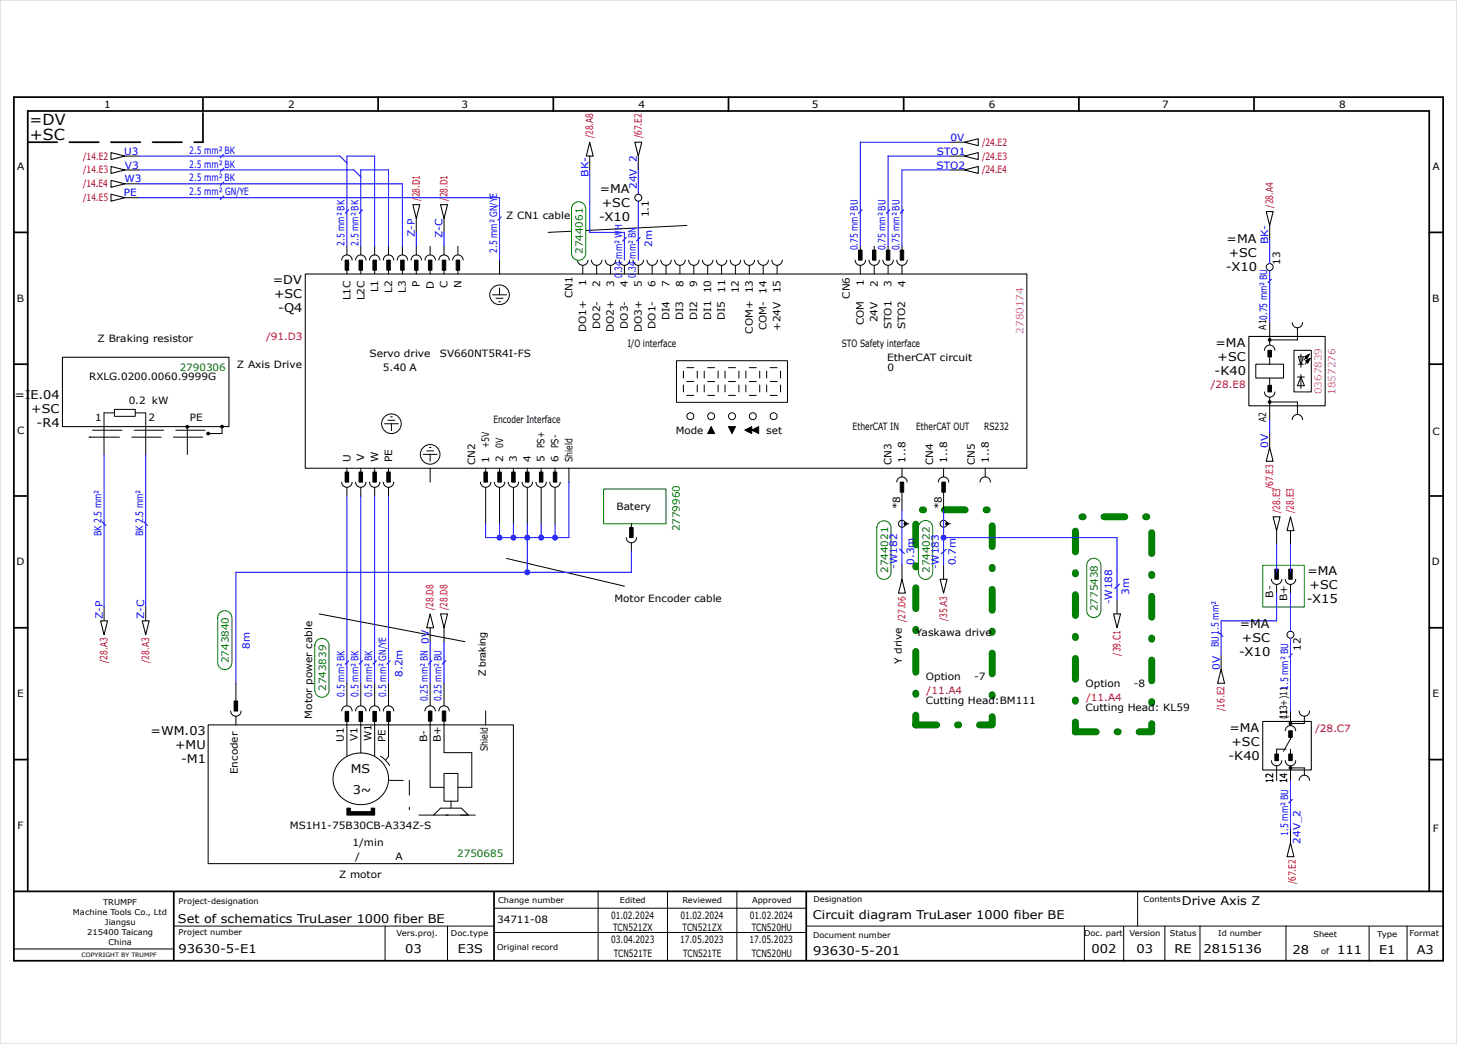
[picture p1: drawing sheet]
<svg xmlns="http://www.w3.org/2000/svg" width="420mm" height="301mm" viewBox="0 0 420 301" stroke-linecap="round" stroke-linejoin="round" font-family="sans-serif">
<g fill="none" stroke="#000" stroke-width=".5">
<path d="M4 28h412v249h-412zM58.5 28.2v3.8M109 28v4M159.5 28v4M210 28v4M260.5 28v4M311 28v4M361.5 28v4M4 67h4M412 67h4M4 105h4M412 105h4"/>
<path d="M4 143h4M412 143h4M4 181h4M412 181h4M4 219h4M412 219h4M4 257h412M8 257v-225h404v225M50.1 257.1v19.8M142.4 257.2v19.8M232.4 257.1v19.7"/>
</g>
<g fill="none" stroke="#000" stroke-width=".29">
<path d="M36 45h4M36 49h4M36 53h4M36 57h4M170 45v4M184 45v4M274 45h4M274 49h4M274 41h4M98.5 75a1.5 1.5 0 0 1 1.5-1.5 1.5 1.5 0 0 1 1.5 1.5M100 71v2.5M100 77.8v1.2"/>
<path d="M102.5 75a1.5 1.5 0 0 1 1.5-1.5 1.5 1.5 0 0 1 1.5 1.5M104 71v2.5M104 77.8v1.2M106.5 75a1.5 1.5 0 0 1 1.5-1.5 1.5 1.5 0 0 1 1.5 1.5M108 71v2.5M108 77.8v1.2M110.5 75a1.5 1.5 0 0 1 1.5-1.5 1.5 1.5 0 0 1 1.5 1.5M112 71v2.5M112 77.8v1.2M114.5 75a1.5 1.5 0 0 1 1.5-1.5 1.5 1.5 0 0 1 1.5 1.5M116 71v2.5M116 77.8v1.2"/>
<path d="M118.5 75a1.5 1.5 0 0 1 1.5-1.5 1.5 1.5 0 0 1 1.5 1.5M120 63v4M120 71v2.5M120 77.8v1.2M122.5 75a1.5 1.5 0 0 1 1.5-1.5 1.5 1.5 0 0 1 1.5 1.5M124 71v2.5M124 77.8v1.2M126.5 75a1.5 1.5 0 0 1 1.5-1.5 1.5 1.5 0 0 1 1.5 1.5M128 63v4M128 71v2.5M128 77.8v1.2M130.5 75a1.5 1.5 0 0 1 1.5-1.5 1.5 1.5 0 0 1 1.5 1.5"/>
<path d="M132 71v2.5M132 77.8v1.2M144 75v4M166.5 75a1.5 1.5 0 0 0 1.5 1.5 1.5 1.5 0 0 0 1.5-1.5M168 76.5v2.5M170.5 75a1.5 1.5 0 0 0 1.5 1.5 1.5 1.5 0 0 0 1.5-1.5M172 76.5v2.5M174.5 75a1.5 1.5 0 0 0 1.5 1.5 1.5 1.5 0 0 0 1.5-1.5M176 76.5v2.5M178.5 75a1.5 1.5 0 0 0 1.5 1.5 1.5 1.5 0 0 0 1.5-1.5M180 76.5v2.5M182.5 75a1.5 1.5 0 0 0 1.5 1.5 1.5 1.5 0 0 0 1.5-1.5"/>
<path d="M184 76.5v2.5M186.5 75a1.5 1.5 0 0 0 1.5 1.5 1.5 1.5 0 0 0 1.5-1.5M188 76.5v2.5M190.5 75a1.5 1.5 0 0 0 1.5 1.5 1.5 1.5 0 0 0 1.5-1.5M192 76.5v2.5M194.5 75a1.5 1.5 0 0 0 1.5 1.5 1.5 1.5 0 0 0 1.5-1.5M196 76.5v2.5M198 65l-40 2M198.5 75a1.5 1.5 0 0 0 1.5 1.5 1.5 1.5 0 0 0 1.5-1.5M200 76.5v2.5M202.5 75a1.5 1.5 0 0 0 1.5 1.5 1.5 1.5 0 0 0 1.5-1.5M204 76.5v2.5"/>
<path d="M206.5 75a1.5 1.5 0 0 0 1.5 1.5 1.5 1.5 0 0 0 1.5-1.5M208 76.5v2.5M210.5 75a1.5 1.5 0 0 0 1.5 1.5 1.5 1.5 0 0 0 1.5-1.5M212 76.5v2.5M214.5 75a1.5 1.5 0 0 0 1.5 1.5 1.5 1.5 0 0 0 1.5-1.5M216 76.5v2.5M218.5 75a1.5 1.5 0 0 0 1.5 1.5 1.5 1.5 0 0 0 1.5-1.5M220 76.5v2.5M222.5 75a1.5 1.5 0 0 0 1.5 1.5 1.5 1.5 0 0 0 1.5-1.5M224 76.5v2.5M246.5 75a1.5 1.5 0 0 0 1.5 1.5 1.5 1.5 0 0 0 1.5-1.5M248 71v2"/>
<path d="M248 76.5v2.5M250.5 75a1.5 1.5 0 0 0 1.5 1.5 1.5 1.5 0 0 0 1.5-1.5M252 71v2M252 76.5v2.5M254.5 75a1.5 1.5 0 0 0 1.5 1.5 1.5 1.5 0 0 0 1.5-1.5M256 71v2M256 76.5v2.5M258.5 75a1.5 1.5 0 0 0 1.5 1.5 1.5 1.5 0 0 0 1.5-1.5M260 71v2M260 76.5v2.5M366 65v4M142 85h4"/>
<path d="M143 86h2M143.7 87h.6M144 83v2M366 93v6.4M372.5 93a1.5 1.5 0 0 0 1.5 1.5 1.5 1.5 0 0 0 1.5-1.5M374 94.5v3.5h-8M33 118h6v2h-6zM33 119h-3v12M39 119h3M42 119.1v11.9M195 104h32v12h-32zM197 107v2"/>
<path d="M197 111v2M198 106h2M198 110h2M198 114h2M201 107v2M201 111v2M203 107v2M203 111v2M204 106h2M204 110h2M204 114h2M207 107v2"/>
<path d="M207 111v2M209 107v2M209 111v2M210 106h2M210 110h2M210 114h2M213 107v2M213 111v2M215 107v2M215 111v2M216 106h2M216 110h2"/>
<path d="M216 114h2M219 107v2M219 111v2M221 107v2M221 111v2M222 106h2M222 110h2M222 114h2M225 107v2M225 111v2M362 105h8v4h-8zM364.5 113a1.5 1.5 0 0 0 1.5 1.5 1.5 1.5 0 0 0 1.5-1.5"/>
<path d="M364.5 101a1.5 1.5 0 0 1 1.5-1.5 1.5 1.5 0 0 1 1.5 1.5M366 103v2M366 109v2M366 114.5v6.5M366 115.9h8v3.5M373 101h5v12h-5zM374 108.7h2M374.3 105h1.4M374.3 102.8h1.4M374.3 102.9l.6 2M375 108.7l1 2.5h-2zM375 108v4"/>
<path d="M375 102.1v3.8M375.7 102.9l-.6 2M377.4 102.1l-1.6 1.7M377.7 103.3l-1.5 1.7M54 123.1v7.9M64 123v2h-4M98.5 139a1.5 1.5 0 0 0 1.5 1.5 1.5 1.5 0 0 0 1.5-1.5M100 135v2M102.5 139a1.5 1.5 0 0 0 1.5 1.5 1.5 1.5 0 0 0 1.5-1.5M104 135v2M106.5 139a1.5 1.5 0 0 0 1.5 1.5 1.5 1.5 0 0 0 1.5-1.5M108 135v2"/>
<path d="M110.5 139a1.5 1.5 0 0 0 1.5 1.5 1.5 1.5 0 0 0 1.5-1.5M110.8 122.2h4M111.8 121.2h2M112 135v2M112.6 120.2h.5M112.8 122.2v2M122 131h4M123 130h2M123.7 129h.6M124 131v2M124 135v4M138.5 139a1.5 1.5 0 0 0 1.5 1.5 1.5 1.5 0 0 0 1.5-1.5"/>
<path d="M140 135v2M142.5 139a1.5 1.5 0 0 0 1.5 1.5 1.5 1.5 0 0 0 1.5-1.5M144 135v2M146.5 139a1.5 1.5 0 0 0 1.5 1.5 1.5 1.5 0 0 0 1.5-1.5M148 135v2M150.5 139a1.5 1.5 0 0 0 1.5 1.5 1.5 1.5 0 0 0 1.5-1.5M152 135v2M154.5 139a1.5 1.5 0 0 0 1.5 1.5 1.5 1.5 0 0 0 1.5-1.5M156 135v2M158.5 139a1.5 1.5 0 0 0 1.5 1.5 1.5 1.5 0 0 0 1.5-1.5M160 135v2M164 135v4"/>
<path d="M258.5 139a1.5 1.5 0 0 1 1.5-1.5 1.5 1.5 0 0 1 1.5 1.5M260 135v2.5M270.5 139a1.5 1.5 0 0 1 1.5-1.5 1.5 1.5 0 0 1 1.5 1.5M272 135v2.5M282.5 139a1.5 1.5 0 0 1 1.5-1.5 1.5 1.5 0 0 1 1.5 1.5M284 135v2.5M366 125v4M372.5 121a1.5 1.5 0 0 1 1.5-1.5 1.5 1.5 0 0 1 1.5 1.5M100 140.5v2.5M104 140.5v2.5M108 140.5v2.5M112 140.5v2.5"/>
<path d="M140 140.6v10.4M144 140.6v10.4M148 140.6v10.4M152 140.6v10.4M156 140.6v10.4M160 140.6v10.4M180.5 155a1.5 1.5 0 0 0 1.5 1.5 1.5 1.5 0 0 0 1.5-1.5M182 151v2M182 156.5v2.5M260 142v5M261 151h1M272 142v5"/>
<path d="M273 151h1M368 153v4M372 153v4M30 175v4M42 175v4M92 177l42 8M146 161l34 8M260 163v4M272 163v4M322 173v4M366.5 167a1.5 1.5 0 0 0 1.5 1.5 1.5 1.5 0 0 0 1.5-1.5M368 168.5v2.5"/>
<path d="M370.5 167a1.5 1.5 0 0 0 1.5 1.5 1.5 1.5 0 0 0 1.5-1.5M372 168.5v2.5M68 197v5M100 197v6.5M104 197v6.5M108 197v6.5M112 197v6.5M124 181v4M124 197v6.5M128 181v4M128 197v6.5M352 189v4"/>
<path d="M66.5 205a1.5 1.5 0 0 0 1.5 1.5 1.5 1.5 0 0 0 1.5-1.5M68 206.5v2.5M98.2 219.5l2.4-1.7 2.8-.7 3 .3 2.7 1.4 1.9 2.1 .9 2.6-.1 2.8-.5 1.3-.8 1.3-1 1.1-1.3 .9-1.5 .7-1.6 .3-1.7 .1-1.6-.3-1.5-.6-1.4-.8-1.1-1-.9-1.3-.6-1.4-.3-1.5 .1-1.6 .4-1.5 .7-1.4zM98.5 205a1.5 1.5 0 0 1 1.5-1.5 1.5 1.5 0 0 1 1.5 1.5M100 208v10M102.5 205a1.5 1.5 0 0 1 1.5-1.5 1.5 1.5 0 0 1 1.5 1.5M104 208v9.1M106.5 205a1.5 1.5 0 0 1 1.5-1.5 1.5 1.5 0 0 1 1.5 1.5M108 208v10M109.7 218l1.4 1.2 1.2 1.5M110.5 205a1.5 1.5 0 0 1 1.5-1.5 1.5 1.5 0 0 1 1.5 1.5M112 208v10.1l-.8 1"/>
<path d="M122.5 205a1.5 1.5 0 0 1 1.5-1.5 1.5 1.5 0 0 1 1.5 1.5M124 207.9v19.1h4M126.5 205a1.5 1.5 0 0 1 1.5-1.5 1.5 1.5 0 0 1 1.5 1.5M128 207.9v9.1h8v10h-4M140 205v4M366.5 219.3a1.5 1.5 0 0 0 1.5 1.5 1.5 1.5 0 0 0 1.5-1.5M370.5 210.7a1.5 1.5 0 0 1 1.5-1.5 1.5 1.5 0 0 1 1.5 1.5M370.5 219.3a1.5 1.5 0 0 0 1.5 1.5 1.5 1.5 0 0 0 1.5-1.5M370.7 216h-2.7v1.3M372 205v4.1M372 211v2l-2 3.6M372 216v1.3"/>
<path d="M374.5 205a1.5 1.5 0 0 0 1.5 1.5 1.5 1.5 0 0 0 1.5-1.5M376 206.5v2.1h-4M125 235l2-2h6l2 2zM128 223h4v8h-4zM368 220.8v4.2M372 221.4h4v2.1M372 220.8v4.2M372 239v4M374.5 225a1.5 1.5 0 0 1 1.5-1.5 1.5 1.5 0 0 1 1.5 1.5M172.4 256.9v20M192.4 256.9v20M212.4 256.9v20"/>
<path d="M327.9 256.9v10M4.1 273.6h45.7M50.1 267h92.2M111 267v10M129 267v10M142.4 261.9h90M142.4 268.9h90M232.5 267h183.5M312.6 267v10M323.9 267.1v10M335.8 267.1v10M345.9 267v10.1"/>
<path d="M370.7 267v9.8M394.7 267.1v10M405.6 267v10"/>
<circle cx="184" cy="57" r="1"/>
<circle cx="366" cy="77" r="1"/>
<circle cx="144" cy="85" r="2.83"/>
<circle cx="199" cy="120" r="1"/>
<circle cx="205" cy="120" r="1"/>
<circle cx="211" cy="120" r="1"/>
<circle cx="217" cy="120" r="1"/>
<circle cx="223" cy="120" r="1"/>
<circle cx="112.8" cy="122.2" r="2.83"/>
<circle cx="124" cy="131" r="2.83"/>
<circle cx="372" cy="183" r="1"/>
</g>
<path d="M8 41h50.5M58.5 41v-8.8" fill="none" stroke="#000" stroke-width=".5" stroke-dasharray="8.5 3.5"/>
<path d="M0 0h420v301h-420z" fill="none" stroke="#c9c9c9" stroke-width=".29"/>
<path d="M174 141h18v10h-18zM364 163h12v12h-12z" fill="none" stroke="#008000" stroke-width=".29"/>
<path d="M264 147h22v62h-22zM310 149h22v62h-22z" fill="none" stroke="#008000" stroke-width="2" stroke-dasharray="6 6 .4 6"/>
<g fill="none" stroke="#000" stroke-width=".3">
<path d="M32 44l4 1-4 1zM32 48l4 1-4 1zM32 52l4 1-4 1zM32 56l4 1-4 1zM119 59h2l-1 4zM127 59h2l-1 4zM170 41l1 4h-2zM183 41h2l-1 4zM278 45l4-1v2zM278 49l4-1v2zM278 41l4-1v2zM88 79h208v56h-208z"/>
<path d="M365 61h2l-1 4zM360 97h22v20h-22zM18 103h48v20h-48zM366 129l1 4h-2zM367 149h2l-1 4zM372 149l1 4h-2zM29 179h2l-1 4zM41 179h2l-1 4zM124 177l1 4h-2zM127 177h2l-1 4zM260 167l1 4h-2zM271 167h2l-1 4z"/>
<path d="M321 177h2l-1 4zM352 193l1 4h-2zM60 209h88v40h-88zM364 208h14v14h-14zM372 243l1 4h-2z"/>
</g>
<g fill="none" stroke="#00f" stroke-width=".29">
<path d="M40 45h58l2 2M40 49h62l2 2M40 57h104v18M40 53h76v18M170 49v18h10v8M184 49v7M184 58v17M274 41h-26v30M274 45h-18v26M274 49h-14v22M100 71v-26h8v26M104 71v-22h8v22"/>
<path d="M120 67v4M128 67v4M366 69v7M366 78v15M30 131v44M42 131v44M164 139v16h-24v-4M366 121v4M100 143v54M104 143v54M108 143v54M112 143v54"/>
<path d="M144 151v4M148 151v4M152 151v14M156 151v4M160 151v4M182 159v6h-114v32M260 147v16M272 155h50v18M272 147v16M368 157v8M372 157v8M368 171v8h-16v10"/>
<path d="M372 171v11M124 185v12M128 185v12M372 184v21M372 225v14"/>
</g>
<g fill="#000" stroke="#000" stroke-width=".29">
<path d="M376.1 102.8l1.3-.7-.7 1.4zM376.4 104l1.3-.7-.7 1.4zM205 123l1 2h-2zM210 123h2l-1 2zM214.7 124l2-1v2zM216.7 124l2-1v2z"/>
<path d="M99.5 75h1v2.9h-1z" fill-rule="evenodd"/>
<path d="M103.5 75h1v2.9h-1z" fill-rule="evenodd"/>
<path d="M107.5 75h1v2.9h-1z" fill-rule="evenodd"/>
<path d="M111.5 75h1v2.9h-1z" fill-rule="evenodd"/>
<path d="M115.5 75h1v2.9h-1z" fill-rule="evenodd"/>
<path d="M119.5 75h1v2.9h-1z" fill-rule="evenodd"/>
<path d="M123.5 75h1v2.9h-1z" fill-rule="evenodd"/>
<path d="M127.5 75h1v2.9h-1z" fill-rule="evenodd"/>
<path d="M131.5 75h1v2.9h-1z" fill-rule="evenodd"/>
<path d="M247.5 72.1h1v2.9h-1z" fill-rule="evenodd"/>
<path d="M251.5 72.1h1v2.9h-1z" fill-rule="evenodd"/>
<path d="M255.5 72.1h1v2.9h-1z" fill-rule="evenodd"/>
<path d="M259.5 72.1h1v2.9h-1z" fill-rule="evenodd"/>
<path d="M365.5 101h1v1.9h-1z" fill-rule="evenodd"/>
<path d="M365.5 111.1h1v1.9h-1z" fill-rule="evenodd"/>
<path d="M99.5 136.1h1v2.9h-1z" fill-rule="evenodd"/>
<path d="M103.5 136.1h1v2.9h-1z" fill-rule="evenodd"/>
<path d="M107.5 136.1h1v2.9h-1z" fill-rule="evenodd"/>
<path d="M111.5 136.1h1v2.9h-1z" fill-rule="evenodd"/>
<path d="M139.5 136.1h1v2.9h-1z" fill-rule="evenodd"/>
<path d="M143.5 136.1h1v2.9h-1z" fill-rule="evenodd"/>
<path d="M147.5 136.1h1v2.9h-1z" fill-rule="evenodd"/>
<path d="M151.5 136.1h1v2.9h-1z" fill-rule="evenodd"/>
<path d="M155.5 136.1h1v2.9h-1z" fill-rule="evenodd"/>
<path d="M159.5 136.1h1v2.9h-1z" fill-rule="evenodd"/>
<path d="M259.5 139h1v2.9h-1z" fill-rule="evenodd"/>
<path d="M271.5 139h1v2.9h-1z" fill-rule="evenodd"/>
<path d="M181.5 152.1h1v2.9h-1z" fill-rule="evenodd"/>
<path d="M367.5 164.1h1v2.9h-1z" fill-rule="evenodd"/>
<path d="M371.5 164.1h1v2.9h-1z" fill-rule="evenodd"/>
<path d="M67.5 202.1h1v2.9h-1z" fill-rule="evenodd"/>
<path d="M99.5 205.1h1v2.9h-1z" fill-rule="evenodd"/>
<path d="M103.5 205.1h1v2.9h-1z" fill-rule="evenodd"/>
<path d="M107.5 205.1h1v2.9h-1z" fill-rule="evenodd"/>
<path d="M111.5 205.1h1v2.9h-1z" fill-rule="evenodd"/>
<path d="M123.5 205h1v2.9h-1z" fill-rule="evenodd"/>
<path d="M127.5 205h1v2.9h-1z" fill-rule="evenodd"/>
<path d="M367.5 217.4h1v1.9h-1z" fill-rule="evenodd"/>
<path d="M371.5 210.7h1v1.9h-1z" fill-rule="evenodd"/>
<path d="M371.5 217.4h1v1.9h-1z" fill-rule="evenodd"/>
<path d="M100 233h1v2h-1z" fill-rule="evenodd"/>
<path d="M101 234h6v1h-6z" fill-rule="evenodd"/>
<path d="M107 233h1v2h-1z" fill-rule="evenodd"/>
<circle cx="366" cy="98" r=".4"/>
<circle cx="366" cy="115.9" r=".4"/>
<circle cx="54" cy="123" r=".4"/>
<circle cx="60" cy="125" r=".4"/>
<circle cx="64" cy="123" r=".4"/>
<circle cx="261" cy="151" r=".4"/>
<circle cx="273" cy="151" r=".4"/>
<circle cx="372" cy="208.6" r=".4"/>
<circle cx="372" cy="221.4" r=".4"/>
</g>
<g fill="none" stroke="#000" stroke-width=".29" stroke-dasharray="8.5 3.5">
<path d="M26 126h33a1 1 0 0 0 1-1 1 1 0 0 0-1-1h-33a1 1 0 0 0-1 1 1 1 0 0 0 1 1M130 231v2"/>
<circle cx="260" cy="151" r="1"/>
<circle cx="272" cy="151" r="1"/>
</g>
<path d="M112 225h6M118 225v10M137 235h-19" fill="none" stroke="#000" stroke-width=".29" stroke-dasharray="4.2 3.5 .7 3.5"/>
<g fill="#fff" stroke="#008000" stroke-width=".29">
<path d="M253.4 150.8a2.05 2.05 0 0 1 2.2-.5 2.05 2.05 0 0 1 1.3 1.9v12.8a2.05 2.05 0 0 1-2.1 2 2.05 2.05 0 0 1-2-2v-12.8z" fill-rule="evenodd"/>
<path d="M265.4 150.7a2.05 2.05 0 0 1 2.2-.5 2.05 2.05 0 0 1 1.2 1.9v12.9a2.05 2.05 0 0 1-2 2 2.05 2.05 0 0 1-2.1-2v-12.9z" fill-rule="evenodd"/>
<path d="M313.9 161.6a2.05 2.05 0 0 1 2.2-.5 2.05 2.05 0 0 1 1.3 1.9v13a2.05 2.05 0 0 1-2.1 2 2.05 2.05 0 0 1-2-2v-13z" fill-rule="evenodd"/>
<path d="M91.4 184.7a2.05 2.05 0 0 1 2.2-.5 2.05 2.05 0 0 1 1.2 1.9v12.9a2.05 2.05 0 0 1-2 2 2.05 2.05 0 0 1-2.1-2v-12.9z" fill-rule="evenodd"/>
<path d="M63.4 176.7a2.05 2.05 0 0 1 2.2-.5 2.05 2.05 0 0 1 1.2 1.9v12.9a2.05 2.05 0 0 1-2 2 2.05 2.05 0 0 1-2.1-2v-12.9z" fill-rule="evenodd"/>
<path d="M165.4 58.8a2.05 2.05 0 0 1 2.2-.5 2.05 2.05 0 0 1 1.3 1.9v12.8a2.05 2.05 0 0 1-2.1 2 2.05 2.05 0 0 1-2-2v-12.8z" fill-rule="evenodd"/>
</g>
<g fill="#00f">
<circle cx="156" cy="155" r=".85"/>
<circle cx="160" cy="155" r=".85"/>
<circle cx="152" cy="155" r=".85"/>
<circle cx="148" cy="155" r=".85"/>
<circle cx="144" cy="155" r=".85"/>
<circle cx="152" cy="165" r=".85"/>
<circle cx="272" cy="155" r=".85"/>
</g>
<g fill="none" stroke="#00f" stroke-width=".3">
<path d="M64.5 44.5l-1 1M64.5 48.5l-1 1M64.5 52.5l-1 1M64.5 56.5l-1 1M100.5 60.5l-1 1M104.5 60.5l-1 1M144.5 62.5l-1 1M180.5 68.5l-1 1M184.5 68.5l-1 1M248.5 60.5l-1 1M256.5 60.5l-1 1M260.5 60.5l-1 1"/>
<path d="M366.5 80.5l-1 1M29.5 150.5l1 1M41.5 150.5l1 1M259.3 158.3l1.4 1.3M272.7 158.4l-1.4 1.3M322.7 168.4l-1.4 1.3M100.5 190.5l-1 1M104.5 190.5l-1 1M108.5 190.5l-1 1M112.5 190.5l-1 1M124.5 190.5l-1 1M128.5 190.5l-1 1"/>
<path d="M351.5 182.5l1 1M372.5 188.5l-1 1M372.5 230.5l-1 1"/>
</g>
<g font-size="4.4">
<text x="8.5" y="36">=DV</text>
<text x="8.6" y="40.5">+SC</text>
</g>
<g font-size="3.5">
<text x="172.9" y="55.7">=MA</text>
<text x="173.5" y="59.7">+SC</text>
<text x="172.7" y="63.7">-X10</text>
<text x="353.6" y="70.2">=MA</text>
<text x="354.2" y="74.2">+SC</text>
<text x="78.6" y="82">=DV</text>
<text x="353.4" y="78.2">-X10</text>
<text x="79" y="86">+SC</text>
<text x="80.2" y="90">-Q4</text>
<text x="350.4" y="100">=MA</text>
<text x="350.1" y="108">-K40</text>
<text x="351" y="104">+SC</text>
<text x="4.2" y="115">=IE.04</text>
<text x="9" y="119">+SC</text>
<text x="10.5" y="123">-R4</text>
<text x="376.9" y="165.8">=MA</text>
<text x="376.7" y="173.8">-X15</text>
<text x="377.5" y="169.8">+SC</text>
<text x="357.4" y="181">=MA</text>
<text x="358" y="185">+SC</text>
<text x="357.2" y="189">-X10</text>
<text x="43.4" y="212">=WM.03</text>
<text x="50.5" y="216">+MU</text>
<text x="354.4" y="211">=MA</text>
<text x="355" y="215">+SC</text>
<text x="52.2" y="220">-M1</text>
<text x="354.1" y="219">-K40</text>
<text x="101.1" y="223">MS</text>
<text x="101.7" y="229">3~</text>
<text x="340.7" y="261">Drive Axis Z</text>
<text x="51.3" y="266">Set of schematics TruLaser 1000 fiber BE</text>
<text x="234.3" y="265">Circuit diagram TruLaser 1000 fiber BE</text>
<text x="51.5" y="274.7">93630-5-E1</text>
<text x="116.8" y="274.9">03</text>
<text x="132" y="274.9">E3S</text>
<text x="234.4" y="275.3">93630-5-201</text>
<text x="314.6" y="274.8">002</text>
<text x="327.6" y="274.9">03</text>
<text x="338.6" y="274.8">RE</text>
<text x="346.9" y="274.7">2815136</text>
<text x="372.6" y="275">28</text>
<text x="385.4" y="275">111</text>
<text x="397.6" y="275">E1</text>
<text x="408.4" y="275">A3</text>
</g>
<g font-size="2.9">
<text x="30" y="31">1</text>
<text x="83" y="31">2</text>
<text x="133.1" y="31">3</text>
<text x="184.1" y="31">4</text>
<text x="234.1" y="31">5</text>
<text x="285" y="31">6</text>
<text x="335" y="31">7</text>
<text x="386" y="31">8</text>
<text x="5" y="49">A</text>
<text x="413" y="49">A</text>
<text x="145.9" y="63">Z CN1 cable</text>
<text x="187" y="62.6" transform="rotate(-90 187 62.6)">1.1</text>
<text x="369" y="76.4" transform="rotate(-90 369 76.4)">13</text>
<text x="121" y="82.8" transform="rotate(-90 121 82.8)">P</text>
<text x="125" y="83.2" transform="rotate(-90 125 83.2)">D</text>
<text x="129" y="83" transform="rotate(-90 129 83)">C</text>
<text x="133" y="83" transform="rotate(-90 133 83)">N</text>
<text x="169" y="82.6" transform="rotate(-90 169 82.6)">1</text>
<text x="173" y="82.7" transform="rotate(-90 173 82.7)">2</text>
<text x="177" y="82.7" transform="rotate(-90 177 82.7)">3</text>
<text x="181" y="82.8" transform="rotate(-90 181 82.8)">4</text>
<text x="185" y="82.7" transform="rotate(-90 185 82.7)">5</text>
<text x="189" y="82.8" transform="rotate(-90 189 82.8)">6</text>
<text x="193" y="82.8" transform="rotate(-90 193 82.8)">7</text>
<text x="197" y="82.8" transform="rotate(-90 197 82.8)">8</text>
<text x="201" y="82.7" transform="rotate(-90 201 82.7)">9</text>
<text x="249" y="82.6" transform="rotate(-90 249 82.6)">1</text>
<text x="253" y="82.7" transform="rotate(-90 253 82.7)">2</text>
<text x="257" y="82.7" transform="rotate(-90 257 82.7)">3</text>
<text x="261" y="82.8" transform="rotate(-90 261 82.8)">4</text>
<text x="4.8" y="87">B</text>
<text x="101" y="86.6" transform="rotate(-90 101 86.6)">L1C</text>
<text x="105" y="86.6" transform="rotate(-90 105 86.6)">L2C</text>
<text x="109" y="84.3" transform="rotate(-90 109 84.3)">L1</text>
<text x="113" y="84.4" transform="rotate(-90 113 84.4)">L2</text>
<text x="117" y="84.4" transform="rotate(-90 117 84.4)">L3</text>
<text x="165" y="85.9" transform="rotate(-90 165 85.9)">CN1</text>
<text x="205" y="84.6" transform="rotate(-90 205 84.6)">10</text>
<text x="209" y="84.5" transform="rotate(-90 209 84.5)">11</text>
<text x="213" y="84.6" transform="rotate(-90 213 84.6)">12</text>
<text x="217" y="84.6" transform="rotate(-90 217 84.6)">13</text>
<text x="221" y="84.7" transform="rotate(-90 221 84.7)">14</text>
<text x="225" y="84.6" transform="rotate(-90 225 84.6)">15</text>
<text x="245" y="86.1" transform="rotate(-90 245 86.1)">CN6</text>
<text x="412.8" y="87">B</text>
<text x="169" y="95.8" transform="rotate(-90 169 95.8)">DO1+</text>
<text x="173" y="94.8" transform="rotate(-90 173 94.8)">DO2-</text>
<text x="177" y="95.8" transform="rotate(-90 177 95.8)">DO2+</text>
<text x="181" y="94.8" transform="rotate(-90 181 94.8)">DO3-</text>
<text x="185" y="95.8" transform="rotate(-90 185 95.8)">DO3+</text>
<text x="189" y="94.8" transform="rotate(-90 189 94.8)">DO1-</text>
<text x="193" y="92.4" transform="rotate(-90 193 92.4)">DI4</text>
<text x="197" y="92.3" transform="rotate(-90 197 92.3)">DI3</text>
<text x="201" y="92.3" transform="rotate(-90 201 92.3)">DI2</text>
<text x="205" y="92.2" transform="rotate(-90 205 92.2)">DI1</text>
<text x="209" y="92.3" transform="rotate(-90 209 92.3)">DI5</text>
<text x="221" y="95.2" transform="rotate(-90 221 95.2)">COM-</text>
<text x="225" y="95.4" transform="rotate(-90 225 95.4)">+24V</text>
<text x="249" y="93.8" transform="rotate(-90 249 93.8)">COM</text>
<text x="253" y="92.9" transform="rotate(-90 253 92.9)">24V</text>
<text x="257" y="94.9" transform="rotate(-90 257 94.9)">STO1</text>
<text x="261" y="95" transform="rotate(-90 261 95)">STO2</text>
<text x="365" y="95" transform="rotate(-90 365 95)">A10.75 mm² BU</text>
<text x="28.2" y="98.5">Z Braking resistor</text>
<text x="180.9" y="100">I/O interface</text>
<text x="217" y="96.2" transform="rotate(-90 217 96.2)">COM+</text>
<text x="242.7" y="100">STO Safety interface</text>
<text x="68.3" y="106">Z Axis Drive</text>
<text x="106.5" y="103">Servo drive</text>
<text x="110.4" y="107">5.40 A</text>
<text x="126.8" y="103">SV660NT5R4I-FS</text>
<text x="255.7" y="104">EtherCAT circuit</text>
<text x="255.8" y="107">0</text>
<text x="25.7" y="109.5">RXLG.0200.0060.9999G</text>
<text x="37.1" y="116.5">0.2 kW</text>
<text x="5" y="125">C</text>
<text x="27.4" y="121.5">1</text>
<text x="42.8" y="121.5">2</text>
<text x="54.7" y="121.5">PE</text>
<text x="142.2" y="122">Encoder Interface</text>
<text x="194.8" y="125">Mode</text>
<text x="220.9" y="125">set</text>
<text x="245.8" y="124">EtherCAT IN</text>
<text x="264.1" y="124">EtherCAT OUT</text>
<text x="283.7" y="124">RS232</text>
<text x="365" y="121.7" transform="rotate(-90 365 121.7)">A2</text>
<text x="413" y="125.5">C</text>
<text x="141" y="129.3" transform="rotate(-90 141 129.3)">+5V</text>
<text x="145" y="129.2" transform="rotate(-90 145 129.2)">0V</text>
<text x="101" y="133.2" transform="rotate(-90 101 133.2)">U</text>
<text x="105" y="133" transform="rotate(-90 105 133)">V</text>
<text x="109" y="133.1" transform="rotate(-90 109 133.1)">W</text>
<text x="113" y="133.3" transform="rotate(-90 113 133.3)">PE</text>
<text x="137" y="134.1" transform="rotate(-90 137 134.1)">CN2</text>
<text x="141" y="133.4" transform="rotate(-90 141 133.4)">1</text>
<text x="145" y="133.2" transform="rotate(-90 145 133.2)">2</text>
<text x="149" y="133.2" transform="rotate(-90 149 133.2)">3</text>
<text x="153" y="133.1" transform="rotate(-90 153 133.1)">4</text>
<text x="157" y="133.2" transform="rotate(-90 157 133.2)">5 PS+</text>
<text x="161" y="133.2" transform="rotate(-90 161 133.2)">6 PS-</text>
<text x="165" y="133.2" transform="rotate(-90 165 133.2)">Shield</text>
<text x="257" y="134.1" transform="rotate(-90 257 134.1)">CN3</text>
<text x="261" y="133.4" transform="rotate(-90 261 133.4)">1..8</text>
<text x="269" y="134.1" transform="rotate(-90 269 134.1)">CN4</text>
<text x="273" y="133.4" transform="rotate(-90 273 133.4)">1..8</text>
<text x="281" y="134.1" transform="rotate(-90 281 134.1)">CN5</text>
<text x="285" y="133.4" transform="rotate(-90 285 133.4)">1..8</text>
<text x="177.7" y="147">Batery</text>
<text x="259.5" y="146.8" transform="rotate(-90 259.5 146.8)">*8</text>
<text x="271.5" y="146.8" transform="rotate(-90 271.5 146.8)">*8</text>
<text x="4.8" y="163">D</text>
<text x="412.7" y="163">D</text>
<text x="177.1" y="173.5">Motor Encoder cable</text>
<text x="367" y="172.3" transform="rotate(-90 367 172.3)">B-</text>
<text x="371" y="173.3" transform="rotate(-90 371 173.3)">B+</text>
<text x="264" y="183.5">Yaskawa drive</text>
<text x="260" y="191.5" transform="rotate(-90 260 191.5)">Y drive</text>
<text x="375" y="187.6" transform="rotate(-90 375 187.6)">12</text>
<text x="140" y="195" transform="rotate(-90 140 195)">Z braking</text>
<text x="266.9" y="196">Option</text>
<text x="280.8" y="196">-7</text>
<text x="312.9" y="198">Option</text>
<text x="326.8" y="198">-8</text>
<text x="5" y="201">E</text>
<text x="266.9" y="203">Cutting Head:BM111</text>
<text x="413" y="201">E</text>
<text x="90" y="207.2" transform="rotate(-90 90 207.2)">Motor power cable</text>
<text x="312.9" y="205">Cutting Head: KL59</text>
<text x="371" y="207.4" transform="rotate(-90 371 207.4)">11</text>
<text x="371" y="207.2" transform="rotate(-90 371 207.2)">(13+)111.5 mm² BU</text>
<text x="99.1" y="213.8" transform="rotate(-90 99.1 213.8)">U1</text>
<text x="103.1" y="213.6" transform="rotate(-90 103.1 213.6)">V1</text>
<text x="107.1" y="213.7" transform="rotate(-90 107.1 213.7)">W1</text>
<text x="111.1" y="213.9" transform="rotate(-90 111.1 213.9)">PE</text>
<text x="123.1" y="213.9" transform="rotate(-90 123.1 213.9)">B-</text>
<text x="127.1" y="213.9" transform="rotate(-90 127.1 213.9)">B+</text>
<text x="140.6" y="216.6" transform="rotate(-90 140.6 216.6)">Shield</text>
<text x="68.6" y="223.2" transform="rotate(-90 68.6 223.2)">Encoder</text>
<text x="367" y="225.7" transform="rotate(-90 367 225.7)">12</text>
<text x="371" y="225.7" transform="rotate(-90 371 225.7)">14</text>
<text x="5.1" y="239">F</text>
<text x="83.6" y="239">MS1H1-75B30CB-A334Z-S</text>
<text x="101.6" y="244">1/min</text>
<text x="413" y="240">F</text>
<text x="102.4" y="248">/</text>
<text x="114" y="248">A</text>
<text x="97.8" y="253">Z motor</text>
<text x="143.3" y="266">34711-08</text>
<text x="176.1" y="264.9">01.02.2024</text>
<text x="176.8" y="268.4">TCN521ZX</text>
<text x="196.1" y="264.9">01.02.2024</text>
<text x="196.8" y="268.4">TCN521ZX</text>
<text x="216.1" y="264.9">01.02.2024</text>
<text x="216.7" y="268.4">TCN520HU</text>
<text x="176.2" y="271.9">03.04.2023</text>
<text x="176.9" y="275.9">TCN521TE</text>
<text x="196" y="271.9">17.05.2023</text>
<text x="196.9" y="275.9">TCN521TE</text>
<text x="216" y="271.9">17.05.2023</text>
<text x="216.7" y="275.9">TCN520HU</text>
</g>
<g font-size="2.9" fill="#b60000">
<text x="171" y="39.9" transform="rotate(-90 171 39.9)">/28.A8</text>
<text x="185" y="39.9" transform="rotate(-90 185 39.9)">/67.E2</text>
<text x="283.1" y="42">/24.E2</text>
<text x="24" y="46">/14.E2</text>
<text x="283.1" y="46">/24.E3</text>
<text x="24" y="50">/14.E3</text>
<text x="283.1" y="50">/24.E4</text>
<text x="23.9" y="54">/14.E4</text>
<text x="24" y="58">/14.E5</text>
<text x="121" y="57.9" transform="rotate(-90 121 57.9)">/28.D1</text>
<text x="129" y="57.9" transform="rotate(-90 129 57.9)">/28.D1</text>
<text x="367" y="59.9" transform="rotate(-90 367 59.9)">/28.A4</text>
<text x="76.7" y="98">/91.D3</text>
<text x="349" y="112">/28.E8</text>
<text x="367" y="141" transform="rotate(-90 367 141)">/67.E3</text>
<text x="369" y="147.9" transform="rotate(-90 369 147.9)">/28.E3</text>
<text x="373" y="147.9" transform="rotate(-90 373 147.9)">/28.E3</text>
<text x="125" y="175.9" transform="rotate(-90 125 175.9)">/28.D8</text>
<text x="129" y="175.9" transform="rotate(-90 129 175.9)">/28.D8</text>
<text x="261" y="179.4" transform="rotate(-90 261 179.4)">/27.D6</text>
<text x="273" y="179.1" transform="rotate(-90 273 179.1)">/35.A3</text>
<text x="31" y="191.1" transform="rotate(-90 31 191.1)">/28.A3</text>
<text x="43" y="191.1" transform="rotate(-90 43 191.1)">/28.A3</text>
<text x="323" y="189.1" transform="rotate(-90 323 189.1)">/39.C1</text>
<text x="267.1" y="200">/11.A4</text>
<text x="313.1" y="202">/11.A4</text>
<text x="353" y="205" transform="rotate(-90 353 205)">/16.E2</text>
<text x="379.1" y="211">/28.C7</text>
<text x="373.5" y="255" transform="rotate(-90 373.5 255)">/67.E2</text>
</g>
<g font-size="2.9" fill="#00f">
<text x="274" y="40.6">0V</text>
<text x="35.8" y="44.6">U3</text>
<text x="54.6" y="44.3">2.5 mm² BK</text>
<text x="270.1" y="44.6">STO1</text>
<text x="35.9" y="52.6">W3</text>
<text x="36" y="48.6">V3</text>
<text x="54.6" y="48.3">2.5 mm² BK</text>
<text x="54.6" y="52.3">2.5 mm² BK</text>
<text x="169.6" y="51" transform="rotate(-90 169.6 51)">BK-</text>
<text x="270" y="48.6">STO2</text>
<text x="35.7" y="56.6">PE</text>
<text x="54.6" y="56.3">2.5 mm² GN/YE</text>
<text x="183.6" y="54.5" transform="rotate(-90 183.6 54.5)">24V_2</text>
<text x="99.3" y="70.8" transform="rotate(-90 99.3 70.8)">2.5 mm² BK</text>
<text x="103.3" y="70.8" transform="rotate(-90 103.3 70.8)">2.5 mm² BK</text>
<text x="119.6" y="68.3" transform="rotate(-90 119.6 68.3)">Z-P</text>
<text x="127.6" y="68.5" transform="rotate(-90 127.6 68.5)">Z-C</text>
<text x="188" y="71.2" transform="rotate(-90 188 71.2)">2m</text>
<text x="365.6" y="70.4" transform="rotate(-90 365.6 70.4)">BK-</text>
<text x="143.3" y="72.8" transform="rotate(-90 143.3 72.8)">2.5 mm² GN/YE</text>
<text x="247.3" y="72.2" transform="rotate(-90 247.3 72.2)">0.75 mm² BU</text>
<text x="255.3" y="72.2" transform="rotate(-90 255.3 72.2)">0.75 mm² BU</text>
<text x="259.3" y="72.2" transform="rotate(-90 259.3 72.2)">0.75 mm² BU</text>
<text x="179.3" y="80.2" transform="rotate(-90 179.3 80.2)">0.34 mm² WH</text>
<text x="183.3" y="80.2" transform="rotate(-90 183.3 80.2)">0.34 mm² BN</text>
<text x="365.6" y="129.2" transform="rotate(-90 365.6 129.2)">0V</text>
<text x="29.3" y="154.7" transform="rotate(-90 29.3 154.7)">BK 2.5 mm²</text>
<text x="41.3" y="154.7" transform="rotate(-90 41.3 154.7)">BK 2.5 mm²</text>
<text x="258.6" y="163.9" transform="rotate(-90 258.6 163.9)">-W182</text>
<text x="263.5" y="162.8" transform="rotate(-90 263.5 162.8)">0.3m</text>
<text x="270.6" y="164.1" transform="rotate(-90 270.6 164.1)">-W183</text>
<text x="275.5" y="163" transform="rotate(-90 275.5 163)">0.7m</text>
<text x="325.5" y="171.5" transform="rotate(-90 325.5 171.5)">3m</text>
<text x="29.6" y="178.5" transform="rotate(-90 29.6 178.5)">Z-P</text>
<text x="41.6" y="178.5" transform="rotate(-90 41.6 178.5)">Z-C</text>
<text x="320.6" y="174.2" transform="rotate(-90 320.6 174.2)">-W188</text>
<text x="72" y="187.1" transform="rotate(-90 72 187.1)">8m</text>
<text x="351.3" y="186.6" transform="rotate(-90 351.3 186.6)">BU1.5 mm²</text>
<text x="116" y="195.1" transform="rotate(-90 116 195.1)">8.2m</text>
<text x="351.6" y="193.2" transform="rotate(-90 351.6 193.2)">0V</text>
<text x="99.3" y="200.8" transform="rotate(-90 99.3 200.8)">0.5 mm² BK</text>
<text x="103.3" y="200.8" transform="rotate(-90 103.3 200.8)">0.5 mm² BK</text>
<text x="107.3" y="200.8" transform="rotate(-90 107.3 200.8)">0.5 mm² BK</text>
<text x="111.3" y="200.8" transform="rotate(-90 111.3 200.8)">0.5 mm² GN/YE</text>
<text x="123.3" y="202.2" transform="rotate(-90 123.3 202.2)">0.25 mm² BN 0V</text>
<text x="127.3" y="202.2" transform="rotate(-90 127.3 202.2)">0.25 mm² BU</text>
<text x="371.3" y="240.9" transform="rotate(-90 371.3 240.9)">1.5 mm² BU 14</text>
<text x="374.9" y="243.2" transform="rotate(-90 374.9 243.2)">24V_2</text>
</g>
<g font-size="2.9" fill="#008000">
<text x="168" y="73.2" transform="rotate(-90 168 73.2)">2744061</text>
<text x="51.8" y="107">2790306</text>
<text x="196" y="153.2" transform="rotate(-90 196 153.2)">2779960</text>
<text x="256" y="165.2" transform="rotate(-90 256 165.2)">2744021</text>
<text x="268" y="165.2" transform="rotate(-90 268 165.2)">2744022</text>
<text x="316.5" y="176.2" transform="rotate(-90 316.5 176.2)">2775438</text>
<text x="66" y="191.2" transform="rotate(-90 66 191.2)">2743840</text>
<text x="94" y="199.2" transform="rotate(-90 94 199.2)">2743839</text>
<text x="131.8" y="247">2750685</text>
</g>
<g font-size="2.9" fill="#f0f">
<text x="295" y="96.2" transform="rotate(-90 295 96.2)">2780174</text>
<text x="381" y="113.6" transform="rotate(-90 381 113.6)">0367839</text>
<text x="385" y="113.8" transform="rotate(-90 385 113.8)">1857276</text>
</g>
<g font-size="2.3">
<text x="21" y="263.8">Machine Tools Co., Ltd</text>
<text x="29.7" y="260.8">TRUMPF</text>
<text x="51.5" y="260.7">Project-designation</text>
<text x="143.6" y="260.4">Change number</text>
<text x="178.7" y="260.4">Edited</text>
<text x="196.7" y="260.4">Reviewed</text>
<text x="216.8" y="260.4">Approved</text>
<text x="234.5" y="260.2">Designation</text>
<text x="329.7" y="260.1">Contents</text>
<text x="25.2" y="269.6">215400 Taicang</text>
<text x="30.3" y="266.7">Jiangsu</text>
<text x="51.5" y="269.7">Project number</text>
<text x="114.3" y="269.9">Vers.proj.</text>
<text x="130" y="269.9">Doc.type</text>
<text x="312.5" y="269.8">Doc. part</text>
<text x="325.6" y="269.9">Version</text>
<text x="337.3" y="269.8">Status</text>
<text x="351.2" y="269.8">Id number</text>
<text x="406.4" y="270">Format</text>
<text x="31.3" y="272.5">China</text>
<text x="143.3" y="273.9">Original record</text>
<text x="234.4" y="270.3">Document number</text>
<text x="378.6" y="270">Sheet</text>
<text x="380.8" y="275">of</text>
<text x="397" y="270">Type</text>
</g>
<text font-size="1.7" x="23.5" y="275.8">COPYRIGHT BY TRUMPF</text>
</svg>
